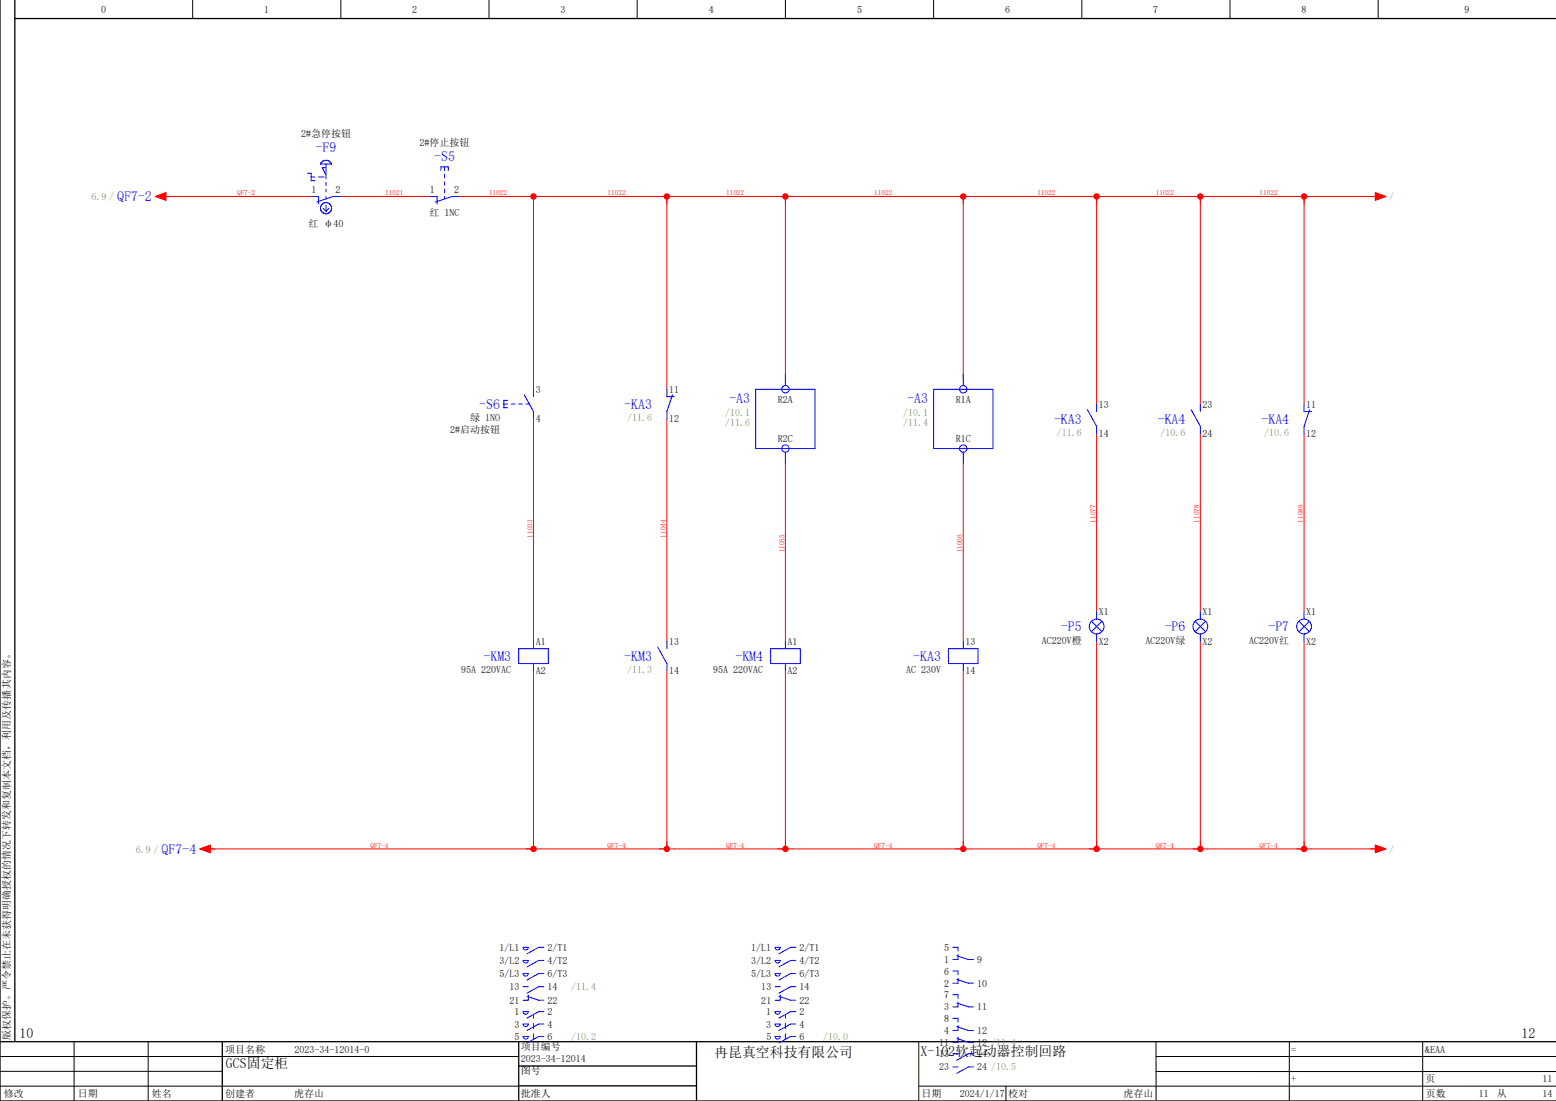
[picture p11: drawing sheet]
<svg xmlns="http://www.w3.org/2000/svg" width="420mm" height="297mm" viewBox="0 0 420 297" stroke-linecap="round" stroke-linejoin="round" font-family="sans-serif">
<g fill="none" stroke="#000" stroke-width=".27">
<path d="M52 0v5M92 0v5M132 0v5M172 0v5M212 0v5M252 0v5M292 0v5M332 0v5M372 0v5M0 293h140M0 285h140M0 289h60"/>
<path d="M20 281v16M40 281v16M248 281.1v15.9M248.1 293h171.9M271.5 293v4M312 281.2l.1 15.5M312 289l107.9 .1M348 281v15.9M384 281.2v15.6M420 285h-108"/>
</g>
<path d="M4 0v281M0 0v297h420M4 5h416M0 281h420M60 281v16M140 287.6h48M140 281v15.8M140.1 292.9h47.9M188 281v16" fill="none" stroke="#000" stroke-width=".35"/>
<g fill="none" stroke="#f00" stroke-width=".27">
<path d="M44 53h40M92 53h24M124 53h20v52M146 53h34v52M182 53h30v49M214 53h46v49M262 53h34v56M298 53h26v56M326 53h26v56M354 53h18M144 113v60M180 113v60"/>
<path d="M296 117v48M324 117v48M352 117v48M212 125v48M260 125v48M296 173v56h-34M324 173v56h-26M352 173v56h-26M144 181v48h-88M180 181v48M212 181v48h-66M260 181v48h-46"/>
<path d="M354 229h18"/>
</g>
<circle cx="180" cy="229" r=".88" fill="#f00"/>
<path d="M142 53h4M144 53v2" fill="none" stroke="#f00" stroke-width=".27"/>
<circle cx="144" cy="53" r=".88" fill="#f00"/>
<path d="M210 229h4M212 227v2" fill="none" stroke="#f00" stroke-width=".27"/>
<circle cx="212" cy="229" r=".87" fill="#f00"/>
<path d="M258 53h4M260 53v2" fill="none" stroke="#f00" stroke-width=".27"/>
<circle cx="260" cy="53" r=".88" fill="#f00"/>
<path d="M142 229h4M144 227v2" fill="none" stroke="#f00" stroke-width=".27"/>
<circle cx="144" cy="229" r=".87" fill="#f00"/>
<path d="M178 53h4M180 53v2" fill="none" stroke="#f00" stroke-width=".27"/>
<circle cx="180" cy="53" r=".88" fill="#f00"/>
<path d="M210 53h4M212 53v2" fill="none" stroke="#f00" stroke-width=".27"/>
<circle cx="212" cy="53" r=".88" fill="#f00"/>
<path d="M258 229h4M260 227v2" fill="none" stroke="#f00" stroke-width=".27"/>
<circle cx="260" cy="229" r=".87" fill="#f00"/>
<path d="M294 53h4M296 53v2" fill="none" stroke="#f00" stroke-width=".27"/>
<circle cx="296" cy="53" r=".88" fill="#f00"/>
<path d="M294 229h4M296 227v2" fill="none" stroke="#f00" stroke-width=".27"/>
<circle cx="296" cy="229" r=".87" fill="#f00"/>
<path d="M322 53h4M324 53v2" fill="none" stroke="#f00" stroke-width=".27"/>
<circle cx="324" cy="53" r=".88" fill="#f00"/>
<path d="M322 229h4M324 227v2" fill="none" stroke="#f00" stroke-width=".27"/>
<circle cx="324" cy="229" r=".88" fill="#f00"/>
<path d="M350 53h4M352 53v2" fill="none" stroke="#f00" stroke-width=".27"/>
<circle cx="352" cy="53" r=".88" fill="#f00"/>
<path d="M350 229h4M352 227v2" fill="none" stroke="#f00" stroke-width=".27"/>
<circle cx="352" cy="229" r=".88" fill="#f00"/>
<g fill="none" stroke="#00f" stroke-width=".27">
<path d="M83 46.8h1v2h1M84 53h2v2M84 47.8h1M86 47.8h1.5M86.5 44.2a1.62 1.62 0 0 1 1.5-1 1.62 1.62 0 0 1 1.5 1M86.5 44.2a1.61 1.61 0 0 1 1.5-1 1.61 1.61 0 0 1 1.5 1M86.5 44.2h3M87.3 56.3l.7 .7M88 45.3h-1l1 2M88 44.3v4M88 49.3v.7M88 51v.8"/>
<path d="M88 53v.7M88 55.3v1.7M88.8 56.3l-.8 .7M92 53h-2l-4.5 1.5M116 53h2v2M119 46v-1h2v1M120 45v1M120 47v1M120 49v1M120 51v1M120 53v.7M124 53h-2l-4.5 1.5"/>
<path d="M136 109h1M137 108h-1v2h1M138 109h1M140 109h1M141.5 106.5l2.5 4.5v2M142 109h.9M144 105v2M180 105v2h2M181.5 106.5l-1.5 4.5v2M204 105h16v16h-16zM212 101v3M252 105h16v16h-16z"/>
<path d="M260 101v3M293.5 110.5l2.5 4.5v2M296 109v2M321.5 110.5l2.5 4.5v2M324 109v2M352 109v2h2M353.5 110.5l-1.5 4.5v2M212 122v3M260 122v3M140 175h8v4h-8zM144 173v2M144 179v2"/>
<path d="M177.5 174.5l2.5 4.5v2M180 173v2M208 175h8v4h-8zM212 173v2M212 179v2M256 175h8v4h-8zM260 173v2M260 179v2M294.6 167.6l2.8 2.8M296 165v2M296 171v2M297.4 167.6l-2.8 2.8"/>
<path d="M322.6 167.6l2.8 2.8M324 165v2M324 171v2M325.4 167.6l-2.8 2.8M350.6 167.6l2.8 2.8M352 165v2M352 171v2M353.4 167.6l-2.8 2.8M141.2 255.5h1.4a.7 .7 0 0 1-.7 .7 .7 .7 0 0 1-.7-.7zM141.2 259.1h1.4a.7 .7 0 0 1-.7 .7 .7 .7 0 0 1-.7-.7zM146.8 255.5h-1.4l-3.1 1.8M146.8 259.1h-1.4l-3.1 1.7"/>
<path d="M209.2 255.5h1.4a.7 .7 0 0 1-.7 .7 .7 .7 0 0 1-.7-.7zM209.2 259.1h1.4a.7 .7 0 0 1-.7 .7 .7 .7 0 0 1-.7-.7zM214.8 255.5h-1.4l-3.1 1.8M214.8 259.1h-1.4l-3.1 1.7M257.2 255.5h1.4v1M258.3 257.8l3.1 1h1.4M258.6 257.5v1.3h-1.4M141.2 276.2h1.4a.7 .7 0 0 1-.7 .7 .7 .7 0 0 1-.7-.7zM141.2 272.9h1.4a.7 .7 0 0 1-.7 .7 .7 .7 0 0 1-.7-.7zM141.2 262.6h1.4a.7 .7 0 0 1-.7 .7 .7 .7 0 0 1-.7-.7zM141.2 266.2h1.4M141.2 279.6h1.4a.7 .7 0 0 1-.7 .7 .7 .7 0 0 1-.7-.7z"/>
<path d="M142.3 268.8l3.1 1h1.4M142.6 268.4v1.4h-1.4M144 273.7v1M144 276.1v1.4M144 278.9v1.4M146.8 276.2h-1.4l-3.2 1.8M146.8 272.9h-1.4l-3.2 1.7M146.8 262.6h-1.4l-3.1 1.8M146.8 266.2h-1.4l-3.1 1.7M146.8 279.6h-1.4l-3.1 1.7M209.2 276.2h1.4a.7 .7 0 0 1-.7 .7 .7 .7 0 0 1-.7-.7zM209.2 272.9h1.4a.7 .7 0 0 1-.7 .7 .7 .7 0 0 1-.7-.7z"/>
<path d="M209.2 262.6h1.4a.7 .7 0 0 1-.7 .7 .7 .7 0 0 1-.7-.7zM209.2 266.2h1.4M209.2 279.6h1.4a.7 .7 0 0 1-.7 .7 .7 .7 0 0 1-.7-.7zM210.3 268.8l3.1 1h1.4M210.6 268.4v1.4h-1.4M212 273.7v1M212 276.1v1.4M212 278.9v1.4M214.8 276.2h-1.4l-3.2 1.8M214.8 272.9h-1.4l-3.2 1.7M214.8 262.6h-1.4l-3.1 1.8M214.8 266.2h-1.4l-3.1 1.7"/>
<path d="M214.8 279.6h-1.4l-3.1 1.7M257.2 261.9h1.4v1M257.2 268.3h1.4v1M257.2 274.7h1.4v1M258.3 264.2l3.1 1h1.4M258.3 270.6l3.1 1h1.4M258.3 276.9l3.1 1.1h1.4M258.6 263.9v1.3h-1.4M258.6 270.3v1.3h-1.4M258.6 276.7v1.3h-1.4M258.6 279.8v1.4h-1.4M257.2 284.3h1.4"/>
<path d="M257.2 287.8h1.4M258.3 280.1l3.1 1.1h1.4M262.8 284.3h-1.4l-3.1 1.7M262.8 287.8h-1.4l-3.1 1.7"/>
<circle cx="88" cy="56.2" r="1.5"/>
<circle cx="212" cy="105" r="1"/>
<circle cx="260" cy="105" r="1"/>
<circle cx="212" cy="121" r="1"/>
<circle cx="260" cy="121" r="1"/>
<circle cx="296" cy="169" r="2"/>
<circle cx="324" cy="169" r="2"/>
<circle cx="352" cy="169" r="2"/>
</g>
<g fill="#f00" stroke="#f00" stroke-width=".27">
<path d="M371.2 52l2.8 1-2.8 1z"/>
<path d="M371.2 228l2.8 1-2.8 1z"/>
<path d="M42 53l2.7-1v2z"/>
<path d="M54 229l2.7-1v2z"/>
</g>
<path d="M42 53l2.7-1v2zM44.7 53h1.3M370 53h1.2M371.2 52l2.8 1-2.8 1zM54 229l2.7-1v2zM56.7 229h1.3M370 229h1.2M371.2 228l2.8 1-2.8 1z" fill="none" stroke="#f00" stroke-width=".27"/>
<g font-size="3.7" fill="#00f">
<text x="85.2" y="41">-F9</text>
<text x="117.2" y="43.5">-S5</text>
<text x="31.6" y="54.3">QF7-2</text>
<text x="129.4" y="110.3">-S6</text>
<text x="168.5" y="110.3">-KA3</text>
<text x="196.9" y="108.7">-A3</text>
<text x="244.9" y="108.7">-A3</text>
<text x="284.5" y="114.3">-KA3</text>
<text x="312.5" y="114.3">-KA4</text>
<text x="340.5" y="114.3">-KA4</text>
<text x="286.4" y="170.3">-P5</text>
<text x="314.4" y="170.3">-P6</text>
<text x="342.4" y="170.3">-P7</text>
<text x="130.5" y="178.3">-KM3</text>
<text x="168.5" y="178.3">-KM3</text>
<text x="198.5" y="178.3">-KM4</text>
<text x="246.5" y="178.3">-KA3</text>
<text x="43.6" y="230.3">QF7-4</text>
</g>
<g font-size="3.7">
<text x="5.3" y="280">10</text>
<text x="410.7" y="280">12</text>
<text x="192.8" y="285">冉昆真空科技有限公司</text>
<text x="248.5" y="284.9">X-102软起动器控制回路</text>
<text x="61" y="288.2">GCS固定柜</text>
</g>
<g font-size="2.7">
<text x="27.3" y="3.6">0</text>
<text x="71.3" y="3.6">1</text>
<text x="111.3" y="3.6">2</text>
<text x="151.3" y="3.6">3</text>
<text x="191.3" y="3.6">4</text>
<text x="231.3" y="3.6">5</text>
<text x="271.3" y="3.5">6</text>
<text x="311.3" y="3.5">7</text>
<text x="351.3" y="3.5">8</text>
<text x="395.3" y="3.5">9</text>
<text x="81.3" y="36.8">2#急停按钮</text>
<text x="113.3" y="39.3">2#停止按钮</text>
<text x="84.1" y="52">1</text>
<text x="90.6" y="52">2</text>
<text x="116.1" y="52">1</text>
<text x="122.6" y="52">2</text>
<text x="115.9" y="58.3">红 1NC</text>
<text x="83.3" y="61.3">红 φ40</text>
<text x="144.6" y="106">3</text>
<text x="180.6" y="106">11</text>
<text x="126.9" y="113.7">绿 1NO</text>
<text x="144.6" y="113.9">4</text>
<text x="180.6" y="113.9">12</text>
<text x="210" y="108.8">R2A</text>
<text x="258" y="108.8">R1A</text>
<text x="296.6" y="110">13</text>
<text x="324.6" y="110">23</text>
<text x="352.6" y="110">11</text>
<text x="121.5" y="116.7">2#启动按钮</text>
<text x="210" y="119.1">R2C</text>
<text x="258" y="119.1">R1C</text>
<text x="296.6" y="117.9">14</text>
<text x="324.6" y="117.9">24</text>
<text x="352.6" y="117.9">12</text>
<text x="296.6" y="166">X1</text>
<text x="324.6" y="166">X1</text>
<text x="352.6" y="166">X1</text>
<text x="281.2" y="173.6">AC220V橙</text>
<text x="296.6" y="173.9">X2</text>
<text x="309.2" y="173.6">AC220V绿</text>
<text x="324.6" y="173.9">X2</text>
<text x="337.2" y="173.6">AC220V红</text>
<text x="352.6" y="173.9">X2</text>
<text x="144.6" y="174">A1</text>
<text x="180.6" y="174">13</text>
<text x="212.6" y="174">A1</text>
<text x="260.6" y="174">13</text>
<text x="124.5" y="181.6">95A 220VAC</text>
<text x="144.6" y="181.9">A2</text>
<text x="180.6" y="181.9">14</text>
<text x="192.5" y="181.6">95A 220VAC</text>
<text x="212.6" y="181.9">A2</text>
<text x="244.6" y="181.6">AC 230V</text>
<text x="260.6" y="181.9">14</text>
<text x="134.8" y="256.5">1/L1</text>
<text x="147.8" y="256.5">2/T1</text>
<text x="202.8" y="256.5">1/L1</text>
<text x="215.8" y="256.5">2/T1</text>
<text x="254.9" y="256.5">5</text>
<text x="134.8" y="260.1">3/L2</text>
<text x="134.8" y="263.6">5/L3</text>
<text x="147.8" y="260.1">4/T2</text>
<text x="147.8" y="263.6">6/T3</text>
<text x="202.8" y="260.1">3/L2</text>
<text x="202.8" y="263.6">5/L3</text>
<text x="215.8" y="260.1">4/T2</text>
<text x="215.8" y="263.6">6/T3</text>
<text x="254.9" y="259.8">1</text>
<text x="254.9" y="262.9">6</text>
<text x="263.8" y="259.8">9</text>
<text x="137.5" y="267.1">13</text>
<text x="147.8" y="267.1">14</text>
<text x="205.5" y="267.1">13</text>
<text x="215.8" y="267.1">14</text>
<text x="254.9" y="266.2">2</text>
<text x="254.9" y="269.3">7</text>
<text x="263.8" y="266.2">10</text>
<text x="137.5" y="270.8">21</text>
<text x="138.9" y="273.9">1</text>
<text x="147.8" y="273.9">2</text>
<text x="147.8" y="270.8">22</text>
<text x="205.5" y="270.8">21</text>
<text x="206.8" y="273.9">1</text>
<text x="215.8" y="273.9">2</text>
<text x="215.8" y="270.8">22</text>
<text x="254.9" y="272.6">3</text>
<text x="254.9" y="275.7">8</text>
<text x="263.8" y="272.6">11</text>
<text x="2.8" y="280.5" transform="rotate(-90 2.8 280.5)">版权保护。严令禁止在未获得明确授权的情况下转发和复制本文档，利用及传播其内容。</text>
<text x="138.9" y="277.2">3</text>
<text x="138.9" y="280.6">5</text>
<text x="147.8" y="277.2">4</text>
<text x="147.8" y="280.6">6</text>
<text x="206.8" y="277.2">3</text>
<text x="206.9" y="280.6">5</text>
<text x="215.8" y="277.2">4</text>
<text x="215.8" y="280.6">6</text>
<text x="254.9" y="279">4</text>
<text x="263.8" y="279">12</text>
<text x="60.8" y="284">项目名称</text>
<text x="79.5" y="284">2023-34-12014-0</text>
<text x="140.6" y="286.5">2023-34-12014</text>
<text x="140.6" y="283.4">项目编号</text>
<text x="253.5" y="282.1">11</text>
<text x="253.5" y="285.2">13</text>
<text x="263.8" y="282.1">12 /11.4</text>
<text x="263.8" y="285.2">14 /11.7</text>
<text x="348.5" y="284">=</text>
<text x="384.7" y="284">&amp;EAA</text>
<text x="140.6" y="289.7">图号</text>
<text x="253.5" y="288.8">23</text>
<text x="263.8" y="288.8">24 /10.5</text>
<text x="348.5" y="291.8">+</text>
<text x="384.8" y="291.8">页</text>
<text x="416.3" y="291.8">11</text>
<text x="1" y="296">修改</text>
<text x="21" y="296">日期</text>
<text x="41" y="296">姓名</text>
<text x="60.8" y="296">创建者</text>
<text x="79.4" y="296">虎存山</text>
<text x="140.6" y="295.8">批准人</text>
<text x="248.7" y="295.8">日期</text>
<text x="259" y="295.8">2024/1/17</text>
<text x="272.1" y="295.8">校对</text>
<text x="303.3" y="295.8">虎存山</text>
<text x="384.8" y="295.8">页数</text>
<text x="399.2" y="295.8">11</text>
<text x="404" y="295.8">从</text>
<text x="416.3" y="295.8">14</text>
</g>
<g font-size="2.7" fill="#7ca552">
<text x="24.7" y="54">6.9 /</text>
<text x="375" y="54">/</text>
<text x="169.3" y="113.6">/11.6</text>
<text x="195.8" y="112.1">/10.1</text>
<text x="243.8" y="112.1">/10.1</text>
<text x="195.8" y="114.8">/11.6</text>
<text x="243.8" y="114.8">/11.4</text>
<text x="285.3" y="117.6">/11.6</text>
<text x="313.3" y="117.6">/10.6</text>
<text x="341.3" y="117.6">/10.6</text>
<text x="169.3" y="181.6">/11.3</text>
<text x="36.7" y="230">6.9 /</text>
<text x="375" y="230">/</text>
<text x="154.2" y="267.1">/11.4</text>
<text x="154.2" y="280.6">/10.2</text>
<text x="222.2" y="280.6">/10.0</text>
</g>
<g font-size="2" fill="#f00">
<text x="64" y="52.7">QF7-2</text>
<text x="104" y="52.7">11021</text>
<text x="132" y="52.7">11022</text>
<text x="164" y="52.7">11022</text>
<text x="196" y="52.7">11022</text>
<text x="236" y="52.7">11022</text>
<text x="280" y="52.7">11022</text>
<text x="312" y="52.7">11022</text>
<text x="340" y="52.7">11022</text>
<text x="295.7" y="141" transform="rotate(-90 295.7 141)">11077</text>
<text x="323.7" y="141" transform="rotate(-90 323.7 141)">11078</text>
<text x="351.7" y="141" transform="rotate(-90 351.7 141)">11089</text>
<text x="143.7" y="145" transform="rotate(-90 143.7 145)">11033</text>
<text x="179.7" y="145" transform="rotate(-90 179.7 145)">11044</text>
<text x="211.7" y="149" transform="rotate(-90 211.7 149)">11055</text>
<text x="259.7" y="149" transform="rotate(-90 259.7 149)">11066</text>
<text x="100" y="228.7">QF7-4</text>
<text x="164" y="228.7">QF7-4</text>
<text x="196" y="228.7">QF7-4</text>
<text x="236" y="228.7">QF7-4</text>
<text x="280" y="228.7">QF7-4</text>
<text x="312" y="228.7">QF7-4</text>
<text x="340" y="228.7">QF7-4</text>
</g>
</svg>
